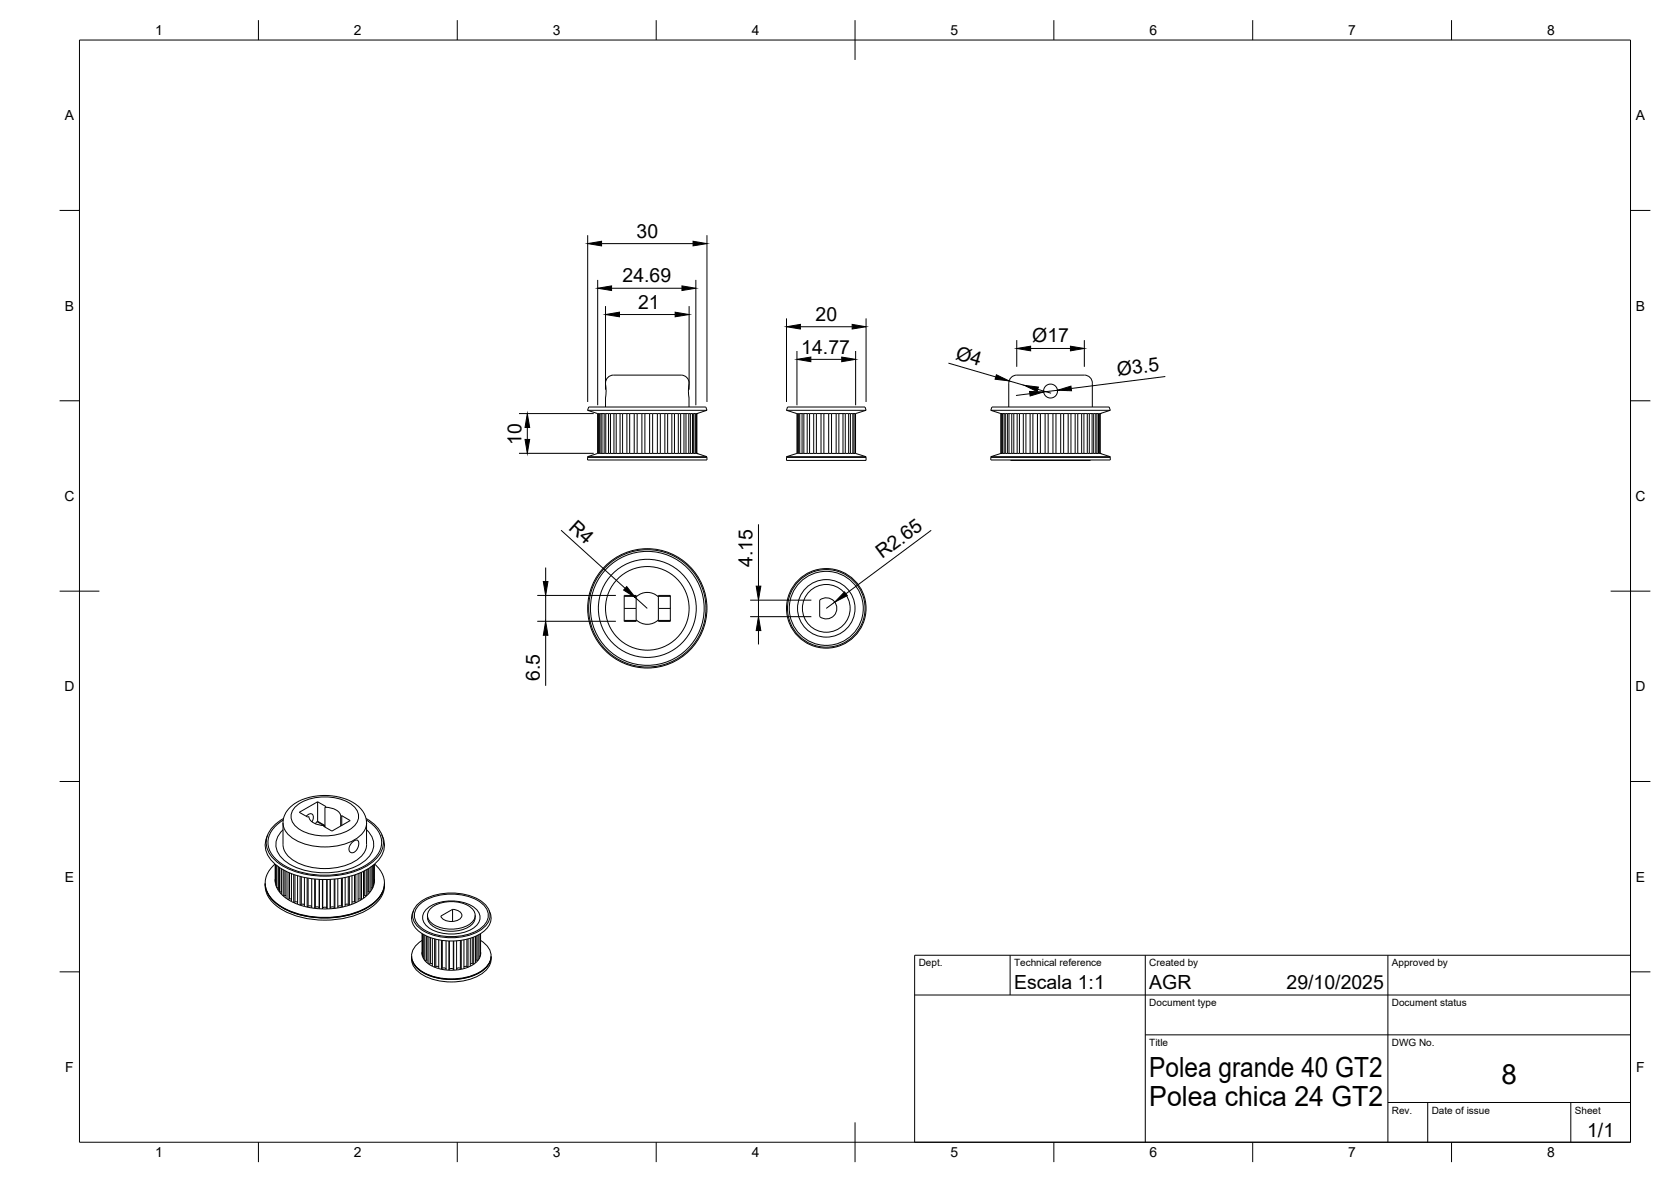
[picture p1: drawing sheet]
<svg xmlns="http://www.w3.org/2000/svg" width="420mm" height="297mm" viewBox="0 0 420 297" stroke-linecap="round" stroke-linejoin="round" font-family="sans-serif">
<!-- layer: Visible -->
<g fill="none" stroke="#000" stroke-width=".25">
<path d="M152.3 96.3l.1 1.7-.1 4.3M171.3 94.3h-16a2.7 2.7 0 0 0-3 1.4v.6M171.3 94.3a2 2 0 0 1 2 2M173.2 96.3l-.1 1.6 .1 4.4M253.6 96.3v6M272.6 94.3h-16a2.68 2.68 0 0 0-2.9 1.4v.6M272.7 94.3a2 2 0 0 1 2 2M274.7 96.3v6M147.7 114.9h30.1v.7h-30.1zM147.7 103.1h30.1M147.7 103.1l.3-.8h29.5l.3 .8M147.7 114.8h30.1"/>
<path d="M147.7 103.1l2.6 .8h24.9M147.7 114.8l.1 .1M150.3 103.9v10M150.5 103.9v10M150.7 103.9v10M151.1 103.9v10M151.4 103.9v10M151.9 103.9v10M152.3 103.9v10M153 103.9v10M153.5 103.9v10M154.4 103.9v10"/>
<path d="M154.9 103.9v10M155.9 103.9v10M156.5 103.9v10M157.6 103.9v10M158.3 103.9v10M159.5 103.9v10M160.2 103.9v10M161.4 103.9v10M162.2 103.9v10M163.3 103.9v10M164.1 103.9v10M165.3 103.9v10"/>
<path d="M166 103.9v10M167.2 103.9v10M167.9 103.9v10M168.9 103.9v10M169.6 103.9v10M170.6 103.9v10M171.1 103.9v10M172 103.9v10M172.5 103.9v10M173.2 103.9v10M173.6 103.9v10M174.1 103.9v10"/>
<path d="M174.4 103.9v10M174.8 103.9v10M175 103.9v10M175.2 103.9v10M175.2 103.9h.1M175.2 113.9h.1M175.2 113.9h-24.9l-2.6 .9M175.2 113.9l2.6 .9M177.8 103.1l-2.6 .8M177.8 114.8l-.1 .1M197.8 114.9h20v.8h-20zM197.8 103.1h20"/>
<path d="M197.8 103.1l.2-.8h19.5l.3 .8M197.8 114.8h20M197.8 103.1l2.7 .8M197.8 114.8v.1M200.4 103.9v10M200.5 103.9h.3M200.5 113.9h.3M200.5 113.9l-2.7 .9M200.5 103.9v10M200.8 113.9h.3M200.8 103.9h.3M200.8 103.9v10"/>
<path d="M201.1 103.9h.6M201.1 113.9h.6M201.1 103.9v10M201.7 113.9h.4M201.7 103.9h.4M201.7 103.9v10M202.1 103.9h.9M202.1 113.9h.9M202.1 103.9v10M203 113.9h.6M203 103.9h.6M203 103.9v10"/>
<path d="M203.6 103.9h1M203.6 113.9h1M203.6 103.9v10M204.6 113.9h.7M204.6 103.9h.7M204.6 103.9v10M205.3 103.9h1.1M205.3 113.9h1.1M205.3 103.9v10M206.4 113.9h.8M206.4 103.9h.8M206.4 103.9v10"/>
<path d="M207.2 103.9h1.2M207.2 113.9h1.2M207.2 103.9v10M208.4 113.9h.7M208.4 103.9h.7M208.4 103.9v10M209.1 103.9h1.1M209.1 113.9h1.1M209.1 103.9v10M210.2 113.9h.7M210.2 103.9h.7M210.2 103.9v10"/>
<path d="M210.9 103.9h1.1M210.9 113.9h1.1M210.9 103.9v10M212 113.9h.5M212 103.9h.5M212 103.9v10M212.5 103.9h.9M212.5 113.9h.9M212.5 103.9v10M213.4 113.9h.4M213.4 103.9h.4M213.4 103.9v10"/>
<path d="M213.8 103.9h.6M213.8 113.9h.6M213.8 103.9v10M214.4 113.9h.3M214.4 103.9h.3M214.4 103.9v10M214.7 103.9h.3M214.7 113.9h.3M214.7 103.9v10M215 103.9v10M215 113.9h.1M215 103.9h.1"/>
<path d="M215.1 103.9v10M215.1 113.9l2.7 .9M217.8 103.1l-2.7 .8M217.8 114.8l-.1 .1M249.1 114.9h30.1v.7h-30.1zM249.1 103.1h30.1M249.1 103.1l.3-.8h29.5l.3 .8M249.1 114.8h30.1M249.1 103.1l2.6 .8M249.1 114.8l.1 .1M251.7 103.9h.1M251.7 113.9h.1"/>
<path d="M251.7 113.9h24.9M251.7 103.9h24.9M251.7 103.9v10M251.7 113.9l-2.6 .9M251.9 103.9v10M252.1 103.9v10M252.5 103.9v10M252.8 103.9v10M253.3 103.9v10M253.7 103.9v10M254.1 115.6h20.1M254.4 103.9v10"/>
<path d="M254.9 103.9v10M255.8 103.9v10M256.3 103.9v10M257.3 103.9v10M258 103.9v10M259 103.9v10M259.7 103.9v10M260.9 103.9v10M261.6 103.9v10M262.8 103.9v10M263.5 103.9v10M264.8 103.9v10"/>
<path d="M265.5 103.9v10M266.7 103.9v10M267.4 103.9v10M268.6 103.9v10M269.3 103.9v10M270.3 103.9v10M271 103.9v10M272 103.9v10M272.5 103.9v10M273.4 103.9v10M273.9 103.9v10M274.6 103.9v10"/>
<path d="M275 103.9v10M275.5 103.9v10M275.8 103.9v10M276.2 103.9v10M276.4 103.9v10M276.6 103.9v10M276.6 103.9h.1M276.6 113.9h.1M276.6 113.9l2.6 .9M279.2 103.1l-2.6 .8M279.2 114.8l-.1 .1M157 149.6h3v6.6h-3z"/>
<path d="M157 149.9h3M157 155.9h3M157 152.9h3M165.5 149.6h3.1v6.6h-3.1zM165.5 149.9h3.1M165.5 155.9h3.1M165.5 152.9h3.1M165.6 150a4 4 0 0 0-5.6 0M165.6 155.7a4 4 0 0 1-5.6 0M206.1 150.8a2.66 2.66 0 0 1 3.6 .3 2.66 2.66 0 0 1 0 3.6 2.66 2.66 0 0 1-3.6 .3zM67.3 209.8a6.1 6.1 0 0 0 2.6 7.9 23.1 23.1 0 0 0 21.5 1.3 8.4 8.4 0 0 0 5.2-6 5.5 5.5 0 0 0-.6-3.2M69.2 217.1a5.9 5.9 0 0 0 .3 9.9 22.3 22.3 0 0 0 18.1 2.9 12.8 12.8 0 0 0 8.4-5.5 5.7 5.7 0 0 0-1.8-7.3"/>
<path d="M69.2 217.2v4.4M69.3 217.2v4.8M69.4 217.4v5.3M69.6 217.5v5.6M70 217.8v6M70.3 218v6.2M70.8 218.4v6.4M71.2 208.5a4.8 4.8 0 0 0 .5 7.9 18.4 18.4 0 0 0 20 0 4.8 4.8 0 0 0 .5-7.9M71.2 218.6v6.6M71.2 206.1a6.7 6.7 0 0 0-3.8 6.3 8.1 8.1 0 0 0 5.5 5.8 22.1 22.1 0 0 0 20-1.4 5.7 5.7 0 0 0 2-8.2l-1.7-1.7-1.1-.8M71.3 205.7a7 7 0 0 0-4.3 6.6 8.4 8.4 0 0 0 5.3 6 22.9 22.9 0 0 0 20.8-1.2 6.1 6.1 0 0 0 2.8-7.5 8.7 8.7 0 0 0-3.9-3.9M71.9 219v6.7"/>
<path d="M72.4 219.2v6.9M72.7 203.1l1.4-1.2 1.7-.9 2.1-.7 2.8-.4h1.9l2.8 .4 2.3 .8 1.9 1.1a5.6 5.6 0 0 1 2.6 4.6v5.4a5.6 5.6 0 0 1-4.1 4.8 16.2 16.2 0 0 1-14.7-1.1 4.9 4.9 0 0 1-2.2-3.7v-6.1l.6-1.8zM73.3 219.5v7.1M73.9 219.8v7.1M77 205.1a.92 .92 0 0 1 .9-.6 .92 .92 0 0 1 .9 .8l-.3 1.2M79.7 206.5l1.7 1M79.7 206.5l-.4 .5M79.9 201.5l-4.7 2.6 2.2 1.2 .3-.1a3.5 3.5 0 0 0 3.9 2.3M79.9 201.5l2.1 1.2-.3 .2M79.9 206.4l1.8 1.1M79.9 206.4l-.2 .1M79.9 201.5v4.9"/>
<path d="M81.6 207.6h.1M81.7 202.9v4.9M81.7 202.9a3.5 3.5 0 0 1 4 2.2M85.9 205l2.2 1.2-4.6 2.7-2.2-1.3 .3-.1v.3M85.9 205l-.2 .2v2.4M85.9 205v2.4M88.5 211.8l1.1-.7 .4 .2 .2 .5-.1 .8-.4 .9-1 .8-.6-.1-.4-.8 .2-.8zM89.5 219.8v7.1M90 219.5v7.1M90.9 219.2v6.9M91.4 219v6.7M92.1 218.6v6.6"/>
<path d="M92.5 218.4v6.4M93 218v6.2M93.3 217.8v6M93.7 217.5v5.6M93.9 217.4v5.3M94.1 217.2v4.8h-.2M94.1 217.2v4.4M66.7 222.1v.5M66.7 222a7.3 7.3 0 0 0 4.1 6 23.3 23.3 0 0 0 21.8 0 7.3 7.3 0 0 0 4.1-6M67.1 223.9a10 10 0 0 0 5.9 5.2 23.6 23.6 0 0 0 19.6-1.2 8.9 8.9 0 0 0 3.6-3.9M69.2 221.6l.1 .4M69.2 220.9v.7"/>
<path d="M69.3 222l.2 .7M69.5 222.7l.1 .4M69.5 222h-.2M69.6 223.1l.4 .7M70 223.1h-.4M70 223.8l.3 .4M70.3 224.2l.5 .6M70.8 224.8l.4 .4M70.8 224.1l-.5 .1M71.2 225.2l.7 .5M71.6 225.1h.3M71.6 225.1l-.4 .1"/>
<path d="M71.9 225.7l.5 .4M72.4 226.1l.9 .5M73.3 226.6l.6 .2M73.3 225.9l-.9 .2M73.9 226.8l.9 .4M74.8 220.1v7.2M74.8 227.2l1.7 .6M74.8 226.7l-.4-.1-.5 .2M75.5 220.3v7.2M75.7 227.3h.8M75.8 227.3l-.3 .2M76.5 220.5v7.3"/>
<path d="M76.5 227.8l.7 .2M77.2 220.6v7.4M77.2 228l1.2 .2M78.4 220.8v7.4M78.4 228.2l.7 .1M78.4 227.8a.79 .79 0 0 0-1.2 .1M79.1 220.9v7.4M79.1 228.3l1.2 .1M80.3 221v7.4M80.3 228.4h.8M80.3 228.2a.69 .69 0 0 0-1.2 .1M81.1 221v7.4"/>
<path d="M81.1 228.4h1.2M82.3 221v7.4M82.3 228.4a.63 .63 0 0 0-.6-.4 .63 .63 0 0 0-.6 .4M83 221v7.4M83 228.2a.67 .67 0 0 1 1.2 .1M83 228.4h-.7M84.2 220.9v7.4M84.2 228.3l-1.2 .1M84.9 227.8a.79 .79 0 0 1 1.2 .1M84.9 220.8v7.4M85 228.2l-.8 .1M86.1 220.6v7.4"/>
<path d="M86.1 228l-1.1 .2M86.8 220.5v7.3M86.8 227.8l-.7 .2M87.6 227.3h-.8M87.6 227.3l.3 .2M87.8 220.3v7.2M88.5 220.1v7.2M88.5 226.7l.4-.1 .6 .2M88.5 227.2l-1.7 .6M90.1 225.9l.8 .2M90.9 226.1l-2.4 1.1M91.4 225.1l.7 .1"/>
<path d="M91.4 225.7l-.5 .4M92.1 225.2l-.7 .5M92.5 224.1l.5 .1M93 224.2l-.9 1M93.3 223.8l-.3 .4M93.3 223.1h.4M93.7 223.1l-.4 .7M94.1 220.9v1.1l-.4 1.1M96.3 223.9l-.1 .1M96.7 222.1a7.2 7.2 0 0 1-4.4 6.6 23.1 23.1 0 0 1-22.3-.7 6.9 6.9 0 0 1-3.3-5.4M104 228.8a4 4 0 0 0 1.3 5.2 14.9 14.9 0 0 0 16.4 0 4 4 0 0 0 1.3-5.2M104.9 227.4a13.6 13.6 0 0 1 12.3-2.6 8.2 8.2 0 0 1 5.8 4.1 3.9 3.9 0 0 1-1.7 4.5 14.6 14.6 0 0 1-15.7 0 3.8 3.8 0 0 1-.7-6z"/>
<path d="M105.3 227.5a13 13 0 0 1 11.7-2.4 7.8 7.8 0 0 1 5.6 3.8 4 4 0 0 1-2.5 4.9 14.3 14.3 0 0 1-14.1-.6 3.6 3.6 0 0 1-.7-5.7zM106.1 236.3a4.3 4.3 0 0 0-2.3 5.3 9.1 9.1 0 0 0 7.2 4.2 13.8 13.8 0 0 0 11.2-2.7 3.8 3.8 0 0 0-.4-6.1l-1-.7M106.1 234.6v5.3M106.1 239.9l.1 .4M106.1 239.2v.7M106.2 234.7v5.6M106.5 234.9v6.1M106.8 235v6.4M107 228.7a10.4 10.4 0 0 1 10.7-1.5 3.8 3.8 0 0 1 2.9 4 6.5 6.5 0 0 1-6 3.5 9.4 9.4 0 0 1-7.6-2.3 2.65 2.65 0 0 1 0-3.7zM107.4 235.3v6.7M107.5 230a3.1 3.1 0 0 0 2.1 3.2 8.9 8.9 0 0 0 9.1-.9 2.58 2.58 0 0 0 .8-2.3M107.8 235.5v6.8"/>
<path d="M108.5 228.1a8.9 8.9 0 0 1 9.9 0 2.49 2.49 0 0 1 1 2.4 2.49 2.49 0 0 1-1.7 2 9.1 9.1 0 0 1-9.2-.5 2.36 2.36 0 0 1 0-3.9zM108.7 235.8v7M109.3 236v7.1M110.3 236.2v7.2M110.8 230.2l3-1.7a2.11 2.11 0 0 1 2.3 1.6 2.97 2.97 0 0 1-3.8 1.3 1.87 1.87 0 0 1-1.5-1.2zM111 236.3v7.3M112.2 236.4v7.4M112.9 236.5v7.3M113.8 228.5v3.1M114.1 236.5v7.3M114.8 236.4v7.4M116 236.3v7.3"/>
<path d="M116.6 236.2v7.2M117.7 236v7.1M118.3 235.8v7M119.1 235.5v6.8M119.5 235.3v6.7M120.2 235v6.4l-.6-.1M120.4 234.9v6.1M120.8 234.7v5.6M120.8 239.9l-.1 .4M120.8 239.2v.7M120.8 234.6v5.3M103.5 240.4a5.3 5.3 0 0 0 3.9 5.2 15.4 15.4 0 0 0 14-1.1 4.4 4.4 0 0 0 2.1-4.1"/>
<path d="M103.5 240.3a5.5 5.5 0 0 0 4 4.7 15.5 15.5 0 0 0 13.7-.9 4.6 4.6 0 0 0 2.3-3.8M103.7 241.5l.1 .2M103.8 241.7a8.2 8.2 0 0 0 6.1 4 14.8 14.8 0 0 0 11.8-2.1l1.1-1.3 .4-.6M106.2 240.3l.3 .7M106.5 240.3h-.3M106.5 241l.3 .4M106.8 241.4l.6 .6M107.4 241.3l-.6 .1M107.4 242l.5 .3M107.9 242.3l.8 .5M108.7 242.8l.6 .3M108.7 242.2l-.8 .1"/>
<path d="M109.3 243.1l1 .3M110.3 243.4l.7 .2M110.3 243l-.4-.2-.6 .3M111 243.6l1.2 .2M112.2 243.8h.7M112.2 243.5a.74 .74 0 0 0-1.2 .1M112.9 243.8h1.2M114 243.6a.67 .67 0 0 0-1.1 .2M114 243.6l.1 .2M114.8 243.5a.74 .74 0 0 1 1.2 .1M114.8 243.8h-.7M116 243.6l-1.2 .2"/>
<path d="M116.6 243.4l-.6 .2M116.6 243l.5-.2 .6 .3M117.7 243.1l-1.1 .3M118.3 242.8l-.6 .3M118.3 242.2l.8 .1M119.1 242.3l-.8 .5M119.6 242l-.5 .3M120.4 241l-.8 1M120.5 240.3h.3M120.7 240.3l-.3 .7M123.2 241.5v.2"/>
<circle cx="264.1" cy="98.3" r="1.75"/>
<circle cx="162.8" cy="152.9" r="10.5"/>
<circle cx="162.8" cy="152.9" r="14.7"/>
<circle cx="162.8" cy="152.9" r="15"/>
<circle cx="162.8" cy="152.9" r="14.3"/>
<circle cx="162.8" cy="152.9" r="12.3"/>
<circle cx="207.8" cy="152.9" r="6"/>
<circle cx="207.8" cy="152.9" r="7.2"/>
<circle cx="207.8" cy="152.9" r="9.3"/>
<circle cx="207.8" cy="152.9" r="9.7"/>
<circle cx="207.8" cy="152.9" r="10"/>
</g>
<!-- layer: Visible Narrow -->
<g fill="none" stroke="#000" stroke-width=".25">
<path d="M70.7 218.3v5.8M71.2 206.8a5.6 5.6 0 0 0 4 4.8 16.2 16.2 0 0 0 14.8-1.1 4.9 4.9 0 0 0 2.2-3.7M71.6 218.8v6.3M72.8 219.4v6.5M74.1 203a12 12 0 0 1 11.6-2.2 6.1 6.1 0 0 1 4.4 3.6 3.9 3.9 0 0 1-2.4 4.2 12.9 12.9 0 0 1-12.9-.6 3.3 3.3 0 0 1-.7-5zM74.2 219.9v6.8M89.1 219.9v6.8M90.5 219.4v6.5M91.7 218.8v6.3M92.6 218.3v5.8M75.8 220.3v7M77.5 220.7v7"/>
<path d="M79.3 220.9v7.1M80.3 221v7.1M81.2 221v7.2M82.1 221v7.2M83.1 221v7.1M84 220.9v7.1M85.9 220.7v7M87.6 220.3v7M107.2 235.2v6.1M108.2 235.6v6.6M109.6 236v6.9M111.2 236.3v7.1"/>
<path d="M113 236.5v7.1M114 236.5v7.1M115.8 236.3v7.1M117.4 236v6.9M118.7 235.6v6.6M119.7 235.2v6.1"/>
</g>
<!-- layer: BORDER -->
<g fill="none" stroke="#000" stroke-width=".25">
<path d="M20 10.1h390v276.9h-390zM65 5.1v5M115 5.1v5M165 5.1v5M215 5.1v10M265 5.1v5M315 5.1v5M365 5.1v5M15 52.9h5M410 52.9h5M15 100.7h5M410 100.7h5"/>
<path d="M15 148.6h10M405 148.6h10M15 196.4h5M410 196.4h5M15 244.2h5M410 244.2h5M65 287v5M115 287v5M165 287v5M215 282.1v9.9M265 287v5M315 287v5"/>
<path d="M365 287v5"/>
</g>
<!-- layer: TITLEBLOCK -->
<path d="M230 240.1h180v46.9h-180zM230 250h180M254 240.1v9.9M288 240.1v46.9M349 240.1v46.9M288 260.1h122M349 277.1h61M359 277.1v9.9M395 277.1v9.9" fill="none" stroke="#000" stroke-width=".25"/>
<!-- layer: FD_Dimensions -->
<g fill="none" stroke="#000" stroke-width=".25">
<path d="M147.8 59.1v41.9M177.8 59.1v41.9M150.3 70.3v31.5M151.3 61.2h23M152.3 76.9v21M153.8 72.4h17.7M155.8 79h14M173.3 76.9v21M175 70.3v31.5M197.8 80v21M200.4 88.2v13.6M201.3 82.1h13"/>
<path d="M203.9 90.3h7.7M215.1 88.2v13.6M217.8 80v21M238.5 91.3l11.9 3.4M253.7 95.7l3.9 1.1M255.7 85.5v6.7M259 98.9l-3.5 .5M259.1 87.6h10.1M260.9 97.8l3.4 1M265.9 98.1l-3.5 .4M272.6 85.5v6.7M293 94.6l-23.6 3"/>
<path d="M130.5 103.9h18.8M130.5 113.9h18.8M132.6 107.4v3M141.1 133.3l16.1 14.6M190.7 131.7v15.6M234.1 133.3l-21.4 15.9M135.1 149.6h19.8M135.1 156.1h19.8M137.2 142.6v3.5M137.2 149.6v6.5M137.2 159.6v12.7M159.8 150.2l3 2.7"/>
<path d="M188.6 155h15.4M188.6 150.8h15.4M190.7 150.8v4.2M190.7 158.5v3.5M209.9 151.3l-2.1 1.6"/>
</g>
<g fill="#000" stroke="#000" stroke-width=".25">
<path d="M147.8 61.2l3.5-.6v1.2zM150.3 72.4l3.5-.6v1.2zM152.3 79l3.5-.5v1.1zM169.8 78.5l3.5 .5-3.5 .6zM171.5 71.8l3.5 .6-3.5 .6zM174.3 60.6l3.5 .6-3.5 .6zM197.8 82.1l3.5-.6v1.2zM200.4 90.3l3.5-.6v1.2zM211.6 89.7l3.5 .6-3.5 .6zM214.3 81.5l3.5 .6-3.5 .6zM250.5 94.2l3.2 1.5-3.5-.4zM258.9 98.4l3.5 .1-3.4 1z"/>
<path d="M255.7 87.6l3.4-.6v1.2zM257.6 96.8l3.5 .5-.3 1.1zM269.2 87l3.4 .6-3.4 .6zM265.9 98.1l3.4-1.1 .1 1.2zM132.6 103.9l.6 3.5h-1.2zM132 110.4h1.2l-.6 3.5zM136.6 146.1h1.2l-.6 3.5zM137.2 156.1l.6 3.5h-1.2zM157.6 147.4l2.2 2.8-3-1.9zM190.7 155l.6 3.5h-1.2zM190.1 147.3h1.2l-.6 3.5zM212.3 148.7l.7 1-3.1 1.6z"/>
</g>
<g font-size="7">
<text x="289" y="270.6">Polea grande 40 GT2</text>
<text x="377.5" y="272.3">8</text>
<text x="289" y="278.1">Polea chica 24 GT2</text>
</g>
<g font-size="4.9">
<text x="160.1" y="59.8">30</text>
<text x="156.5" y="71">24.69</text>
<text x="160.4" y="77.6">21</text>
<text x="205.1" y="80.7">20</text>
<text x="201.5" y="88.9">14.77</text>
<text x="259.5" y="86">Ø17</text>
<text x="240.1" y="90.1" transform="rotate(16 240.1 90.1)">Ø4</text>
<text x="281.1" y="94.6" transform="rotate(-7 281.1 94.6)">Ø3.5</text>
<text x="131.1" y="111.8" transform="rotate(-90 131.1 111.8)">10</text>
<text x="142.8" y="132.9" transform="rotate(42 142.8 132.9)">R4</text>
<text x="189.3" y="142.5" transform="rotate(-90 189.3 142.5)">4.15</text>
<text x="221.8" y="140.6" transform="rotate(-37 221.8 140.6)">R2.65</text>
<text x="135.7" y="171.1" transform="rotate(-90 135.7 171.1)">6.5</text>
<text x="255" y="248.5">Escala 1:1</text>
<text x="289" y="248.5">AGR</text>
<text x="323.5" y="248.5">29/10/2025</text>
<text x="399.1" y="285.7">1/1</text>
</g>
<g font-size="3.5">
<text x="39" y="8.8">1</text>
<text x="89" y="8.8">2</text>
<text x="139" y="8.8">3</text>
<text x="189" y="8.8">4</text>
<text x="239" y="8.8">5</text>
<text x="289" y="8.8">6</text>
<text x="339" y="8.8">7</text>
<text x="389" y="8.8">8</text>
<text x="16.3" y="30.2">A</text>
<text x="411.3" y="30.2">A</text>
<text x="16.3" y="78">B</text>
<text x="411.3" y="78">B</text>
<text x="16.2" y="125.9">C</text>
<text x="411.2" y="125.9">C</text>
<text x="16.2" y="173.7">D</text>
<text x="411.2" y="173.7">D</text>
<text x="16.3" y="221.6">E</text>
<text x="411.3" y="221.6">E</text>
<text x="16.4" y="269.4">F</text>
<text x="411.4" y="269.4">F</text>
<text x="39" y="290.8">1</text>
<text x="89" y="290.8">2</text>
<text x="139" y="290.8">3</text>
<text x="189" y="290.8">4</text>
<text x="239" y="290.8">5</text>
<text x="289" y="290.8">6</text>
<text x="339" y="290.8">7</text>
<text x="389" y="290.8">8</text>
</g>
<g font-size="2.5">
<text x="231" y="242.9">Dept.</text>
<text x="255" y="242.9">Technical reference</text>
<text x="289" y="242.9">Created by</text>
<text x="350" y="242.9">Approved by</text>
<text x="289" y="252.8">Document type</text>
<text x="350" y="252.8">Document status</text>
<text x="289" y="262.9">Title</text>
<text x="350" y="262.9">DWG No.</text>
<text x="350" y="279.9">Rev.</text>
<text x="360" y="279.9">Date of issue</text>
<text x="396" y="279.9">Sheet</text>
</g>
</svg>
